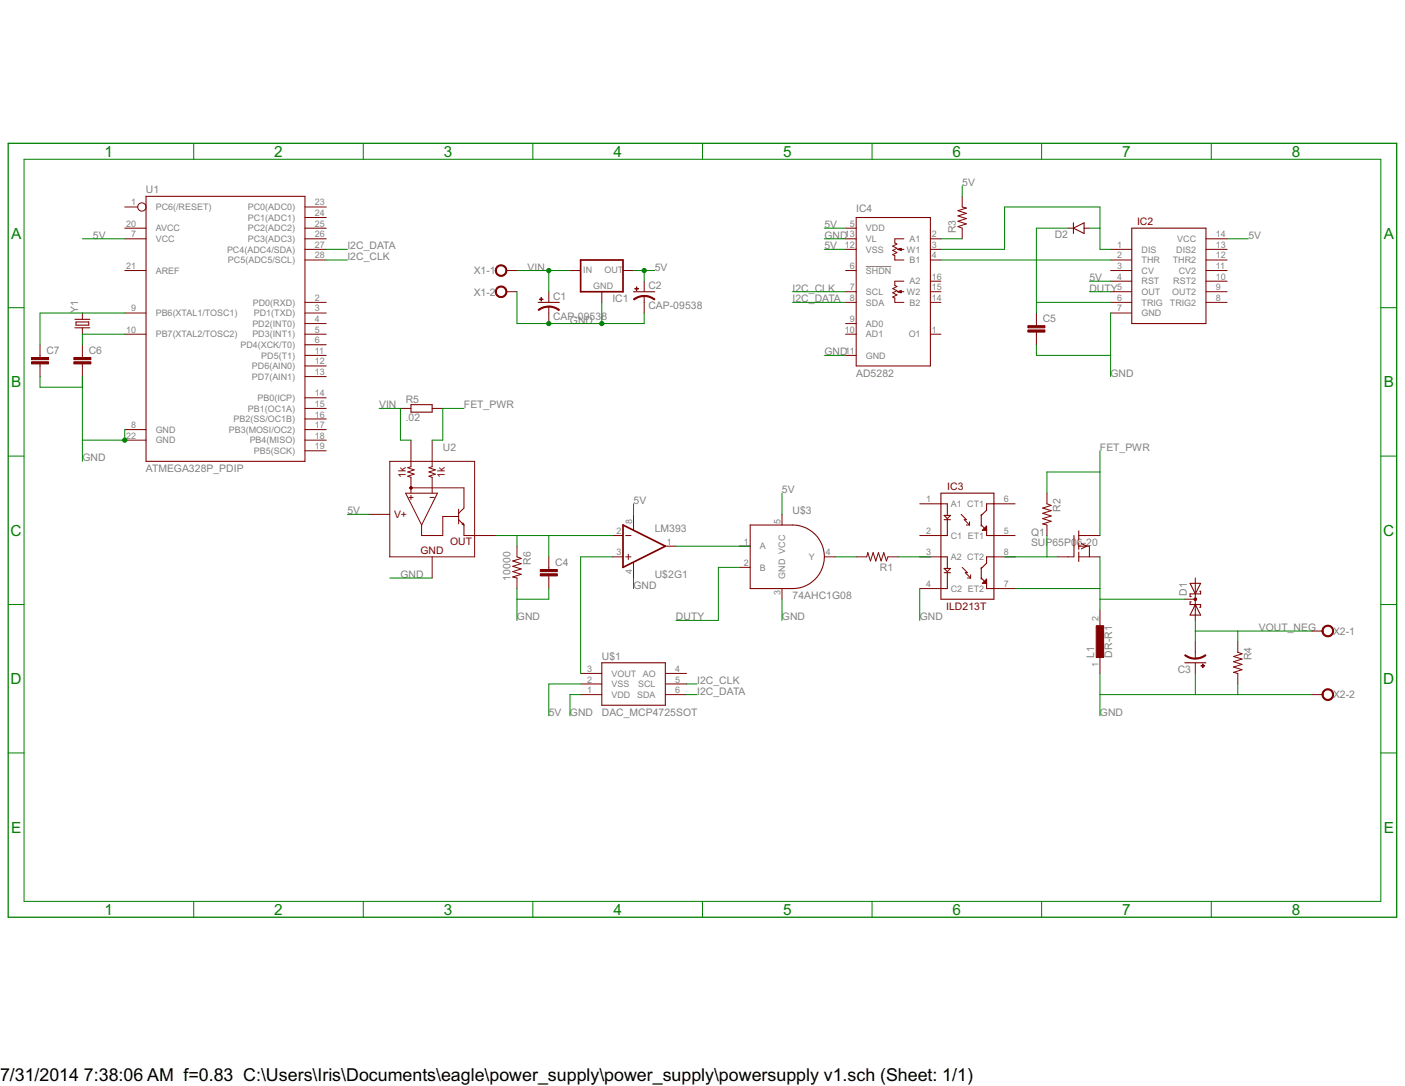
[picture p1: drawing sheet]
<svg xmlns="http://www.w3.org/2000/svg" width="279mm" height="216mm" viewBox="0 0 279 216" stroke-linecap="round" stroke-linejoin="round" font-family="sans-serif">
<path d="M172.2 53h5" fill="none" stroke="#808080" stroke-width=".2"/>
<g fill="none" stroke="#800000" stroke-width=".21">
<path d="M29 39h31.6v52.7h-31.6zM126 58h4.2M170.3 43.2h14.7v29.5h-14.7zM213.5 45.4l2.1-1.1v2.1zM213.5 44.3v2.1M225.1 45.4h14.7v18.9h-14.7zM14.9 63.5h3M14.9 65.2h3M15.1 64h2.6v.6h-2.6zM107 60.1h4.2M81.7 80.5h4.2v1.4h-4.2zM187.1 98h10.6v21.1h-10.6z"/>
<path d="M149.2 104.4h8.4a6.3 6.3 0 0 1 6.3 6.3 6.3 6.3 0 0 1-6.3 6.3h-8.4zM187.1 100.2h1.3v2.3M187.1 110.7h1.3v2.3M187.7 102.5h1.3l-.6 .6zM187.7 103.3h1.3M187.7 113h1.3l-.6 .6zM187.7 113.9h1.3M188.4 113.9v3.1h-1.3M188.4 103.3v3.2h-1.3M195.1 114.9l1.1 1.1h-.9l.9-.9v1.9h1.5M195.1 104.4l1.1 1h-.9l.9-.8v1.9h1.5M195.1 102.3v2.3"/>
<path d="M195.1 112.8v2.3M195.6 105.2h.2M195.6 115.8h.2M195.8 105.2l.2 .2v-.4l.2 .2M195.8 115.8l.2 .2v-.5l.2 .3M196.2 104.8l-.4 .4M196.2 115.3l-.4 .5M197.7 100.2h-1.5v1.2l-1.1 1.1M197.7 110.7h-1.5v1.3l-1.1 1M213.6 106.5v4.2M214.5 105.5v1.9M214.5 107.9v1.3"/>
<path d="M214.5 109.7v1.9M215.1 108.1l1 .5-1 .5M236.7 116h2.1l-1.1 2.1zM236.9 119.7h-.2v.5h2.1v.5h-.3M238.5 117.5h.3v.6h-2.1v.5h.2M119.7 131.8h12.6v8.4h-12.6zM235.6 131.8h4.2M237.7 120.2l1.1 2.1h-2.1z"/>
</g>
<g fill="none" stroke="#800000" stroke-width=".2">
<path d="M191.3 39v2.1l.9 .3-1.7 .5 1.7 .5-1.7 .5 1.7 .6-1.7 .5 1.7 .5-1.7 .5 .8 .4v2.1M24.8 47.5h4.2M24.8 53.8h4.2M24.8 45.4h4.2M24.8 41.1h2.6M60.6 47.5h4.3M60.6 45.4h4.3M60.6 51.7h4.3M60.6 49.6h4.3M60.6 43.2h4.3M60.6 41.1h4.3M100.7 53.8h2.1"/>
<path d="M100.7 58h2.1M109.1 58v2.1M113.3 53.8h2.2M119.7 58v2.1M123.9 53.8h2.1M128.1 55.9v2.1M128.1 58.8v3.4M168.1 47.5h2.2M168.1 53.8h2.2M168.1 45.4h2.2M168.1 49.6h2.2M168.1 58h2.2"/>
<path d="M178.5 49.6l.7-.2v.4zM178.5 58l.7-.2v.4zM178.6 49.6h1.1M178.6 58h.6M178.7 49.6h.5M178.7 58.1h.5M178.9 49.4h.3M178.9 57.9h.3M179 49.7h.2M179 58.2h.2M179.2 58h.5M179.7 47.5h-1.8v.8l.5 .2-.9 .4 .9 .5-.9 .4 .9 .4-.9 .4 .4 .2v.9h1.8"/>
<path d="M179.7 55.9h-1.8v.8l.5 .3-.9 .4 .9 .4-.9 .4 .9 .4-.9 .5 .4 .2v.8h1.8M185 47.5h2.1M185 51.7h2.1M185 49.6h2.1M185 58h2.1M185 55.9h2.1M212.4 45.4h1.1M215.6 45.4h1M220.9 53.8h4.2M220.9 51.7h4.2M220.9 49.6h4.2M220.9 58h4.2"/>
<path d="M220.9 55.9h4.2M239.8 47.5h4.2M239.8 53.8h4.2M239.8 51.7h4.2M239.8 49.6h4.2M239.8 58h4.2M239.8 55.9h4.2M8 68.5v2.6M8 72.3v2.6M16.4 62.2v1.3M16.4 65.2v1.2M16.4 68.5v2.6"/>
<path d="M16.4 72.3v2.6M24.8 66.4h4.2M24.8 62.2h4.2M60.6 66.4h4.3M60.6 62.2h4.3M60.6 79.1h4.3M60.6 74.9h4.3M60.6 72.7h4.3M60.6 70.7h4.3M60.6 68.5h4.3M60.6 64.3h4.3M60.6 60.1h4.3"/>
<path d="M109.1 61v3.3M168.1 66.4h2.2M168.1 70.7h2.2M168.1 64.3h2.2M168.1 60.1h2.2M185 66.4h2.1M185 60.1h2.1M206.1 62.2v2.5M206.1 66v2.5M220.9 62.2h4.2M220.9 60.1h4.2M239.8 60.1h4.2"/>
<path d="M24.8 85.4h4.2M24.8 87.5h4.2M60.6 89.6h4.3M60.6 85.4h4.3M60.6 87.5h4.3M60.6 83.3h4.3M60.6 81.2h4.3M77.5 91.7h16.9v19h-16.9zM79.6 81.2h2.1M80.7 98h6.3l-3.2 6.4zM81.3 98.9h.8M81.5 97h10.8v4l-1.1 1"/>
<path d="M81.5 97l.1 .2M81.5 97.1h.4M81.5 96.9h.4M81.6 96.9l-.1 .1M81.6 97.2h.2M81.6 97.2h.1M81.7 96.8h.1M81.7 96.8l-.1 .1M81.7 96.8l.2 .1M81.7 87.5v5.3l-.6 .2 1.3 .4-1.3 .4 1.3 .5-1.3 .4 .6 .2v3.1M81.7 98.5v.8M81.8 97.2h.1"/>
<path d="M81.9 96.9v.2M81.9 97.1l-.1 .1M85.5 98.9h.9M85.9 81.2h2.2M85.9 87.5v5.3l-.6 .2 1.3 .4-1.3 .4 1.3 .5-1.3 .4 .6 .2v3.1M208.2 98v2.2l.8 .3-1.7 .5 1.7 .5-1.7 .5 1.7 .6-1.7 .5 1.7 .5-1.7 .6 .9 .2v2.1M73.3 102.3h4.2M85.9 110.7v4.2M91.2 102.7h-3.1v3.8h-4.3v-2.1M91.2 103.3l1.1 1.1M91.2 101.2v3M91.8 104.2l.5 .2"/>
<path d="M92.1 103.9l.2 .5M92.3 104.4v2.1h6.3M102.8 108.6v2.1l.9 .3-1.7 .5 1.7 .6-1.7 .5 1.7 .5-1.7 .5 1.7 .6-1.7 .5 .8 .2v2.1M109.1 110.7v2.5M109.1 114.5v2.5M121.8 106.5h2.1M121.8 110.7h2.1M124.4 106.5h1.1M124.4 110.7h1.1M124.9 110.2v1M126 102.3v3M126 111.8v3.1"/>
<path d="M132.3 108.6h2.1M147.1 108.6h2.1M147.1 112.8h2.1M155.5 102.3v2.1M155.5 117v2.1M163.9 110.7h2.2M170.3 110.7h2.1l.2-.8 .5 1.6 .5-1.6 .6 1.6 .5-1.6 .5 1.6 .5-1.6 .6 1.6 .3-.8h2.1M182.9 106.5h4.2M182.9 110.7h4.2M182.9 117h4.2M182.9 100.2h4.2M191.1 102.3l1.1 1h-.5l1.1 1.1"/>
<path d="M191.3 112.8l1.1 1.1h-.4l1 1M192.2 104.4h.6M192.4 114.9h.6M192.8 103.7v.7M193 114.3v.6M197.7 106.5h4.2M197.7 110.7h4.2M197.7 117h4.2M197.7 100.2h4.2M210.3 110.7h3.2M214.5 106.5h4.2M214.5 110.7h4.2"/>
<path d="M214.5 108.6h2.1v2.1M235.6 119.1h2.1M237.7 114.9v8.4M115.5 133.9h4.2M115.5 136h4.2M115.5 138.1h4.2M132.3 133.9h4.2M132.3 136h4.2M132.3 138.1h4.2M218.7 121.2v4.3M218.7 129.7v4.2M237.7 127.6v3.3"/>
<path d="M237.7 131.8v2.1M246.1 127.6v2.1l.9 .3-1.7 .5 1.7 .5-1.7 .6 1.7 .5-1.7 .5 1.7 .5-1.7 .6 .8 .2v2.1M260.9 138.1h2.1M260.9 125.5h2.1"/>
<circle cx="28.2" cy="41.1" r=".83"/>
</g>
<path d="M115.5 51.7h8.4v6.3h-8.4zM123.9 104.4l8.4 4.2-8.4 4.2z" fill="none" stroke="#800000" stroke-width=".34"/>
<g fill="#800000" stroke="#800000" stroke-width=".2">
<path d="M98.8 52.9a1.16 1.16 0 0 1 1.9 .3 1.16 1.16 0 0 1-.8 1.7 1.16 1.16 0 0 1-1.4-1.1h.2a.94 .94 0 0 1 1.3-.9 .94 .94 0 0 1 .3 1.6 .94 .94 0 0 1-1.6-.5v-.2h-.2z" fill-rule="evenodd"/>
<path d="M98.8 57.1a1.16 1.16 0 0 1 1.9 .3 1.16 1.16 0 0 1-.8 1.7 1.16 1.16 0 0 1-1.4-1.1h.2a.94 .94 0 0 1 1.3-.9 .94 .94 0 0 1 .3 1.6 .94 .94 0 0 1-1.6-.4v-.3h-.2z" fill-rule="evenodd"/>
<path d="M109.1 60.8l1.2 .2 1 .6-.2 .1-.7-.4-1.3-.3z" fill-rule="evenodd"/>
<path d="M107 61.6l1-.6 1.1-.1v.2l-1.2 .2-.8 .4z" fill-rule="evenodd"/>
<path d="M128.1 58.7l1.1 .2 1 .6-.1 .1-1.2-.5-.8-.2z" fill-rule="evenodd"/>
<path d="M126 59.5l1-.6 1.1-.2v.2l-.8 .2-1.2 .5z" fill-rule="evenodd"/>
<path d="M235.7 130.2l1.2 .5 .8 .1v.2l-1.1-.1-1-.6z" fill-rule="evenodd"/>
<path d="M237.7 130.8l1.3-.2 .7-.4 .1 .1-1.4 .7h-.7z" fill-rule="evenodd"/>
<path d="M237.5 118.9h.4v.4h-.4z" fill-rule="evenodd"/>
<path d="M263.3 124.6a1.15 1.15 0 0 1 1.8 .3 1.15 1.15 0 0 1-.8 1.7 1.15 1.15 0 0 1-1.4-1.1h.2a.96 .96 0 0 1 1.3-1 .96 .96 0 0 1 .3 1.6 .96 .96 0 0 1-1.6-.4v-.2h-.2z" fill-rule="evenodd"/>
<path d="M263.3 137.2a1.16 1.16 0 0 1 1.8 .4 1.16 1.16 0 0 1-.8 1.6 1.16 1.16 0 0 1-1.4-1.1h.2a.96 .96 0 0 1 1.3-.9 .96 .96 0 0 1 .3 1.6 .96 .96 0 0 1-1.6-.5v-.2h-.2z" fill-rule="evenodd"/>
</g>
<g fill="#800000" stroke="#800000" stroke-width=".2">
<path d="M107.3 59.5h.7z"/>
<path d="M107.6 59.1l.1 .8z"/>
<path d="M126.2 57.4h.8z"/>
<path d="M126.6 57v.8z"/>
<path d="M218 124.4h1.5v6.3h-1.5z"/>
<path d="M238.8 132.3l.8 .1z"/>
<path d="M239.2 132v.7z"/>
<path d="M107.4 114.1h3.4v.4h-3.4z"/>
<path d="M107.4 113.2h3.4v.4h-3.4z"/>
<path d="M204.4 65.6h3.4v.4h-3.4z"/>
<path d="M204.4 64.7h3.4v.5h-3.4z"/>
<path d="M14.7 71.9h3.4v.4h-3.4z"/>
<path d="M14.7 71.1h3.4v.4h-3.4z"/>
<path d="M6.3 71.9h3.4v.4h-3.4z"/>
<path d="M6.3 71.1h3.4v.4h-3.4z"/>
</g>
<path d="M1.6 28.5h276.1v153.9h-276.1z" fill="none" stroke="#008000" stroke-width=".25"/>
<g fill="none" stroke="#008000" stroke-width=".2">
<path d="M4.8 31.7h269.8v147.5h-269.8zM38.5 28.5v3.2M72.2 28.5v3.2M106 28.5v3.2M139.7 28.5v3.2M173.4 28.5v3.2M191.3 36.9v2.1M207.1 28.5v3.2M240.9 28.5v3.2M16.4 47.5h8.4M64.9 49.6h4.2M64.9 51.7h4.2"/>
<path d="M102.8 58v6.3h25.3v-2.1M102.8 53.8h10.5M109.1 53.8v4.2M126 53.8h4.2M128.1 53.8v2.1M157.6 58h10.5M163.9 47.5h4.2M163.9 49.6h4.2M163.9 45.4h4.2M187.1 47.5h4.2M187.1 49.6h12.7v-8.5h18.9v8.5h2.2M187.1 51.7h33.8"/>
<path d="M212.4 45.4h-6.3v16.8M216.6 58h4.3M216.6 45.4h2.1M216.6 55.9h4.3M244 47.5h4.2M1.6 61.2h3.2M8 74.9v2.1h8.4M16.4 74.9v16.8M24.8 66.4h-8.4v2.1M24.8 62.2h-16.8v6.3M119.7 60.1v4.2M157.6 60.1h10.5"/>
<path d="M163.9 70.7h4.2M206.1 60.1h14.8M206.1 68.5v2.2h14.8M220.9 62.2v12.7M274.6 61.2h3.1M1.6 90.7h3.2M24.8 85.4v2.1h-8.4M75.4 81.2h4.2v6.3h2.1M92.3 81.2h-4.2v6.3h-2.2M155.5 98v4.3M218.7 89.6v16.9M218.7 93.8h-10.5v4.2"/>
<path d="M274.6 90.7h3.1M69.1 102.3h4.2M77.5 114.9h8.4M98.6 106.5h23.2M102.8 106.5v2.1M102.8 117v6.3M109.1 106.5v4.2M109.1 117v2.1h-6.3M121.8 110.7h-6.3v23.2M126 100.2v2.1M126 114.9v2.1M134.4 108.6h14.8"/>
<path d="M147.1 112.8h-4.2v10.5h-8.5M155.5 119.1v4.2M166.1 110.7h4.2M178.7 110.7h6.3M182.9 117v6.3M199.8 110.7h10.5M201.9 117h16.8M208.2 106.5v4.2M218.7 110.7v10.5M218.7 119.1h16.9M1.6 120.2h3.2M115.5 138.1h-2.2v4.2"/>
<path d="M115.5 136h-6.4v6.3M136.5 138.1h2.1M136.5 136h2.1M218.7 138.1h42.2M218.7 133.9v8.4M237.7 123.3v4.3M237.7 133.9v4.2M237.7 125.5h23.2M246.1 125.5v2.1M246.1 136v2.1M274.6 120.2h3.1M1.6 149.7h3.2"/>
<path d="M274.6 149.7h3.1M38.5 179.2v3.2M72.2 179.2v3.2M106 179.2v3.2M139.7 179.2v3.2M173.4 179.2v3.2M207.1 179.2v3.2M240.9 179.2v3.2"/>
</g>
<g fill="#008000" stroke="#008000" stroke-width=".2">
<circle cx="109.1" cy="64.3" r=".42"/>
<circle cx="119.7" cy="64.3" r=".42"/>
<circle cx="128.1" cy="53.8" r=".42"/>
<circle cx="24.8" cy="87.5" r=".42"/>
<circle cx="109.1" cy="53.8" r=".42"/>
</g>
<g font-size="4">
<text x="0" y="214.9">7/31/2014</text>
<text x="16.7" y="214.9">7:38:06 AM f=0.83 C:\Users\Iris\Documents\eagle\power_supply\power_supply\powersupply v1.sch (Sheet: 1/1)</text>
</g>
<g font-size="3.4" fill="#008000">
<text x="20.8" y="31.2">1</text>
<text x="54.5" y="31.2">2</text>
<text x="88.3" y="31.2">3</text>
<text x="122" y="31.2">4</text>
<text x="155.7" y="31.2">5</text>
<text x="189.4" y="31.2">6</text>
<text x="223.2" y="31.2">7</text>
<text x="256.9" y="31.2">8</text>
<text x="2.2" y="47.5">A</text>
<text x="275.2" y="47.5">A</text>
<text x="2.2" y="77">B</text>
<text x="275.2" y="77">B</text>
<text x="2.1" y="106.5">C</text>
<text x="275.1" y="106.5">C</text>
<text x="2.1" y="136">D</text>
<text x="275.1" y="136">D</text>
<text x="2.2" y="165.5">E</text>
<text x="275.2" y="165.5">E</text>
<text x="20.8" y="181.8">1</text>
<text x="54.5" y="181.8">2</text>
<text x="88.3" y="181.8">3</text>
<text x="122" y="181.8">4</text>
<text x="155.7" y="181.8">5</text>
<text x="189.4" y="181.8">6</text>
<text x="223.2" y="181.8">7</text>
<text x="256.9" y="181.8">8</text>
</g>
<g font-size="2.3" fill="#808080">
<text x="29" y="38.4">U1</text>
<text x="191.3" y="36.9">5V</text>
<text x="18.5" y="47.5">5V</text>
<text x="163.9" y="47.5">GND</text>
<text x="163.9" y="45.4">5V</text>
<text x="170.3" y="42.2">IC4</text>
<text x="190.1" y="46.4" transform="rotate(-90 190.1 46.4)">R3</text>
<text x="209.7" y="47.2">D2</text>
<text x="248.2" y="47.5">5V</text>
<text x="69.1" y="49.6">I2C_DATA</text>
<text x="69.1" y="51.7">I2C_CLK</text>
<text x="104.9" y="53.8">VIN</text>
<text x="130.2" y="53.8">5V</text>
<text x="163.9" y="49.6">5V</text>
<text x="94.2" y="54.5">X1-1</text>
<text x="94.2" y="58.7">X1-2</text>
<text x="110" y="59.6">C1</text>
<text x="128.9" y="57.5">C2</text>
<text x="157.6" y="58">I2C_CLK</text>
<text x="216.6" y="55.9">5V</text>
<text x="216.6" y="58">DUTY</text>
<text x="15.5" y="62.2" transform="rotate(-90 15.5 62.2)">Y1</text>
<text x="110" y="63.6">CAP-09538</text>
<text x="113.3" y="64.3">GND</text>
<text x="121.8" y="60.1">IC1</text>
<text x="128.9" y="61.5">CAP-09538</text>
<text x="157.6" y="60.1">I2C_DATA</text>
<text x="207.4" y="64">C5</text>
<text x="9.2" y="70.3">C7</text>
<text x="17.6" y="70.3">C6</text>
<text x="163.9" y="70.7">GND</text>
<text x="170.3" y="74.9">AD5282</text>
<text x="220.8" y="74.9">GND</text>
<text x="75.4" y="81.2">VIN</text>
<text x="80.7" y="83.6">.02</text>
<text x="80.7" y="80.1">R5</text>
<text x="92.3" y="81.2">FET_PWR</text>
<text x="88.1" y="89.6">U2</text>
<text x="218.7" y="89.6">FET_PWR</text>
<text x="16.4" y="91.7">GND</text>
<text x="29" y="93.8">ATMEGA328P_PDIP</text>
<text x="126" y="100.2">5V</text>
<text x="155.5" y="98">5V</text>
<text x="210.9" y="101.8" transform="rotate(-90 210.9 101.8)">R2</text>
<text x="69.1" y="102.3">5V</text>
<text x="130.2" y="105.9">LM393</text>
<text x="157.6" y="102.3">U$3</text>
<text x="205" y="106.5">Q1</text>
<text x="105.5" y="112.3" transform="rotate(-90 105.5 112.3)">R6</text>
<text x="110.4" y="112.5">C4</text>
<text x="175" y="113.4">R1</text>
<text x="205" y="108.6">SUP65P0</text>
<text x="214.2" y="108.6">6-2</text>
<text x="217.2" y="108.6">0</text>
<text x="79.6" y="114.9">GND</text>
<text x="101.5" y="115.5" transform="rotate(-90 101.5 115.5)">10000</text>
<text x="126" y="117">GND</text>
<text x="130.2" y="114.8">U$2G1</text>
<text x="157.6" y="119.1">74AHC1G08</text>
<text x="236" y="118.5" transform="rotate(-90 236 118.5)">D1</text>
<text x="102.8" y="123.3">GND</text>
<text x="134.4" y="123.3">DUTY</text>
<text x="155.5" y="123.3">GND</text>
<text x="182.9" y="123.3">GND</text>
<text x="250.4" y="125.4">VOUT_NEG</text>
<text x="119.7" y="131.1">U$1</text>
<text x="217.6" y="130.7" transform="rotate(-90 217.6 130.7)">L1</text>
<text x="221.2" y="130.7" transform="rotate(-90 221.2 130.7)">DR-R1</text>
<text x="248.9" y="131.3" transform="rotate(-90 248.9 131.3)">R4</text>
<text x="265.1" y="126.2">X2-1</text>
<text x="138.6" y="136">I2C_CLK</text>
<text x="234.2" y="133.8">C3</text>
<text x="109.1" y="142.3">5V</text>
<text x="113.3" y="142.3">GND</text>
<text x="119.7" y="142.3">DAC_MCP4725SOT</text>
<text x="138.6" y="138.1">I2C_DATA</text>
<text x="218.7" y="142.3">GND</text>
<text x="265.1" y="138.8">X2-2</text>
</g>
<g font-size="2.3" fill="#800000">
<text x="226.1" y="44.7">IC2</text>
<text x="80.7" y="95.1" transform="rotate(-90 80.7 95.1)">1k</text>
<text x="88.5" y="95.1" transform="rotate(-90 88.5 95.1)">1k</text>
<text x="188.4" y="97.4">IC3</text>
<text x="78.4" y="102.9">V+</text>
<text x="83.6" y="110.1">GND</text>
<text x="89.5" y="108.4">OUT</text>
<text x="188.2" y="121.2">ILD213T</text>
</g>
<g font-size="2" fill="#808080">
<text x="26.1" y="40.9">1</text>
<text x="31" y="41.8">PC6(/RESET)</text>
<text x="49.3" y="41.8">PC0(ADC0)</text>
<text x="62.6" y="40.9">23</text>
<text x="25.1" y="45.1">20</text>
<text x="26.1" y="47.2">7</text>
<text x="31" y="46">AVCC</text>
<text x="49.3" y="46">PC2(ADC2)</text>
<text x="49.3" y="43.9">PC1(ADC1)</text>
<text x="62.6" y="47.2">26</text>
<text x="62.6" y="45.1">25</text>
<text x="62.6" y="43">24</text>
<text x="168" y="47.2">13</text>
<text x="169" y="45.1">5</text>
<text x="172.2" y="46">VDD</text>
<text x="185.3" y="47.2">2</text>
<text x="241.8" y="47.2">14</text>
<text x="25.1" y="53.5">21</text>
<text x="31" y="48.1">VCC</text>
<text x="45.1" y="50.2">PC4(ADC4/SDA)</text>
<text x="45.3" y="52.3">PC5(ADC5/SCL)</text>
<text x="49.3" y="48.1">PC3(ADC3)</text>
<text x="62.6" y="51.4">28</text>
<text x="62.6" y="49.3">27</text>
<text x="168" y="49.3">12</text>
<text x="169" y="53.5">6</text>
<text x="172.2" y="48.1">VL</text>
<text x="172.2" y="50.2">VSS</text>
<text x="180.3" y="50.2">W1</text>
<text x="180.9" y="48.1">A1</text>
<text x="180.9" y="52.3">B1</text>
<text x="185.3" y="49.3">3</text>
<text x="185.3" y="51.4">4</text>
<text x="222.1" y="53.5">3</text>
<text x="222.1" y="51.4">2</text>
<text x="222.1" y="49.3">1</text>
<text x="227" y="52.3">THR</text>
<text x="227" y="50.2">DIS</text>
<text x="233.2" y="52.3">THR2</text>
<text x="233.9" y="50.2">DIS2</text>
<text x="234.1" y="48.1">VCC</text>
<text x="241.8" y="53.5">11</text>
<text x="241.8" y="51.4">12</text>
<text x="241.8" y="49.3">13</text>
<text x="31" y="54.4">AREF</text>
<text x="62.6" y="59.8">2</text>
<text x="116" y="54.3">IN</text>
<text x="118" y="57.4">GND</text>
<text x="120.2" y="54.3">OUT</text>
<text x="169" y="57.7">7</text>
<text x="169" y="59.8">8</text>
<text x="172.2" y="54.4">SHDN</text>
<text x="172.2" y="58.6">SCL</text>
<text x="180.3" y="58.6">W2</text>
<text x="180.9" y="56.5">A2</text>
<text x="185.3" y="55.6">16</text>
<text x="185.3" y="57.7">15</text>
<text x="185.3" y="59.8">14</text>
<text x="222.1" y="59.8">6</text>
<text x="222.1" y="57.7">5</text>
<text x="222.1" y="55.6">4</text>
<text x="227" y="58.6">OUT</text>
<text x="227" y="54.4">CV</text>
<text x="227" y="56.5">RST</text>
<text x="233.1" y="58.6">OUT2</text>
<text x="233.3" y="56.5">RST2</text>
<text x="234.4" y="54.4">CV2</text>
<text x="241.8" y="59.8">8</text>
<text x="241.8" y="57.7">9</text>
<text x="241.8" y="55.6">10</text>
<text x="26.1" y="61.9">9</text>
<text x="31" y="62.9">PB6(XTAL1/TOSC1)</text>
<text x="50.2" y="65">PD2(INT0)</text>
<text x="50.3" y="60.8">PD0(RXD)</text>
<text x="50.5" y="62.9">PD1(TXD)</text>
<text x="62.6" y="64">4</text>
<text x="62.6" y="61.9">3</text>
<text x="169" y="64">9</text>
<text x="172.2" y="60.7">SDA</text>
<text x="172.2" y="65">AD0</text>
<text x="180.9" y="60.8">B2</text>
<text x="222.1" y="61.9">7</text>
<text x="227" y="62.9">GND</text>
<text x="227" y="60.7">TRIG TRIG2</text>
<text x="25.1" y="66.1">10</text>
<text x="31" y="67.1">PB7(XTAL2/TOSC2)</text>
<text x="47.8" y="69.2">PD4(XCK/T0)</text>
<text x="50.2" y="67.1">PD3(INT1)</text>
<text x="52" y="71.3">PD5(T1)</text>
<text x="62.6" y="70.4">11</text>
<text x="62.6" y="68.2">6</text>
<text x="62.6" y="66.1">5</text>
<text x="168" y="66.1">10</text>
<text x="168.1" y="70.4">11</text>
<text x="172.2" y="71.3">GND</text>
<text x="172.2" y="67.1">AD1</text>
<text x="180.7" y="67.1">O1</text>
<text x="185.3" y="66.1">1</text>
<text x="50.1" y="75.5">PD7(AIN1)</text>
<text x="50.1" y="73.4">PD6(AIN0)</text>
<text x="62.6" y="74.6">13</text>
<text x="62.6" y="72.5">12</text>
<text x="46.5" y="83.9">PB2(SS/OC1B)</text>
<text x="49.3" y="81.8">PB1(OC1A)</text>
<text x="51.2" y="79.7">PB0(ICP)</text>
<text x="62.6" y="83">16</text>
<text x="62.6" y="80.9">15</text>
<text x="62.6" y="78.8">14</text>
<text x="25.1" y="87.2">22</text>
<text x="26.1" y="85.1">8</text>
<text x="31" y="86">GND</text>
<text x="31" y="88.1">GND</text>
<text x="45.5" y="86">PB3(MOSI/OC2)</text>
<text x="49.7" y="88.1">PB4(MISO)</text>
<text x="62.6" y="89.3">19</text>
<text x="62.6" y="87.2">18</text>
<text x="62.6" y="85.1">17</text>
<text x="50.5" y="90.3">PB5(SCK)</text>
<text x="184.2" y="99.9">1</text>
<text x="189.1" y="100.8">A1 CT1</text>
<text x="199.6" y="99.9">6</text>
<text x="122.6" y="106.2">2</text>
<text x="125.7" y="104.1" transform="rotate(-90 125.7 104.1)">8</text>
<text x="155.2" y="104.1" transform="rotate(-90 155.2 104.1)">5</text>
<text x="184.2" y="106.2">2</text>
<text x="189.1" y="107.1">C1 ET1</text>
<text x="199.6" y="106.2">5</text>
<text x="122.6" y="110.4">3</text>
<text x="132.6" y="108.3">1</text>
<text x="147.9" y="112.5">2</text>
<text x="147.9" y="108.3">1</text>
<text x="151.1" y="113.4">B</text>
<text x="151.1" y="109.2">A</text>
<text x="160.9" y="111.3">Y</text>
<text x="164.2" y="110.4">4</text>
<text x="184.2" y="110.4">3</text>
<text x="189.1" y="111.3">A2 CT2</text>
<text x="199.6" y="110.4">8</text>
<text x="125.7" y="114.1" transform="rotate(-90 125.7 114.1)">4</text>
<text x="155.2" y="118.3" transform="rotate(-90 155.2 118.3)">3</text>
<text x="156.1" y="115.1" transform="rotate(-90 156.1 115.1)">GND VCC</text>
<text x="184.2" y="116.7">4</text>
<text x="189.1" y="117.6">C2 ET2</text>
<text x="199.6" y="116.7">7</text>
<text x="218.4" y="123.5" transform="rotate(-90 218.4 123.5)">2</text>
<text x="116.7" y="133.6">3</text>
<text x="116.7" y="135.7">2</text>
<text x="116.7" y="137.8">1</text>
<text x="121.6" y="134.5">VOUT AO</text>
<text x="121.6" y="136.6">VSS</text>
<text x="126.9" y="136.6">SCL</text>
<text x="134.3" y="133.6">4</text>
<text x="134.3" y="135.7">5</text>
<text x="134.3" y="137.8">6</text>
<text x="218.4" y="132.6" transform="rotate(-90 218.4 132.6)">1</text>
<text x="121.6" y="138.7">VDD SDA</text>
</g>
</svg>
